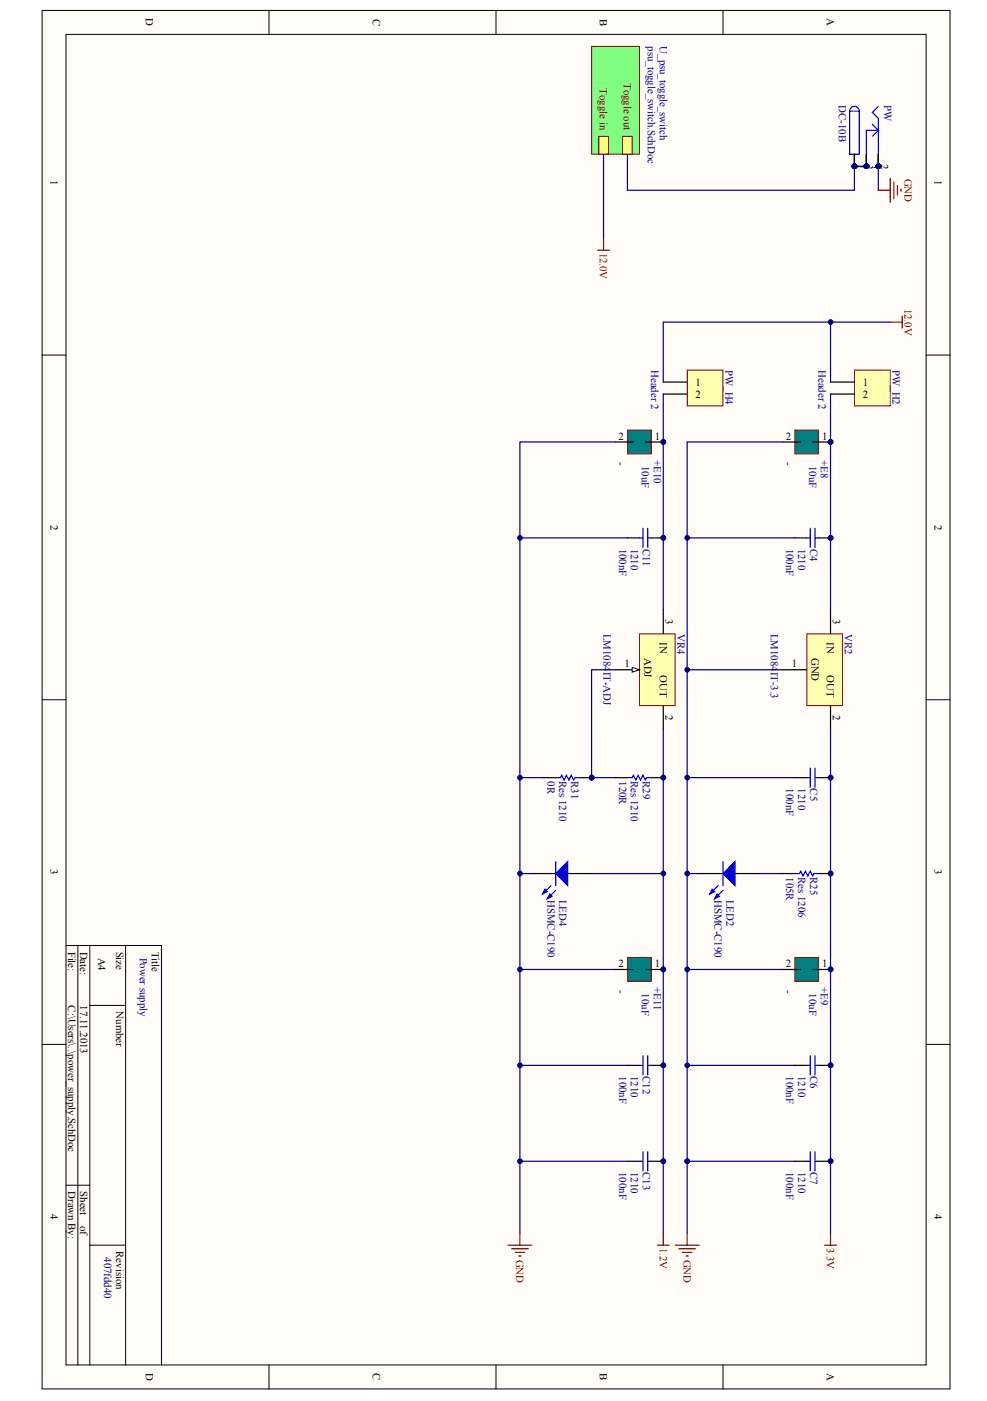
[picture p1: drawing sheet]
<svg xmlns="http://www.w3.org/2000/svg" width="202mm" height="287mm" viewBox="0 0 202 287" stroke-linecap="round" stroke-linejoin="round" font-family="sans-serif">
<g fill="#fffcf8" stroke="#000" stroke-width=".2">
<path d="M8.6 2.1h186v282.2h-186z"/>
<path d="M13.5 7h176.2v272.4h-176.2z"/>
</g>
<g fill="none" stroke="#000" stroke-width=".2">
<path d="M55.1 2.1v4.9M101.6 2.1v4.9M148.1 2.1v4.9M8.6 72.7h4.9M189.7 72.7h4.9M8.6 143.2h4.9M189.7 143.2h4.9M13.5 193.6h19.6v85.9M15.9 193.6v85.9M18.4 193.6v85.9M25.7 193.6v85.9M8.6 213.8h4.9"/>
<path d="M18.4 205.8h7.3M189.7 213.8h4.9M13.5 242.6h4.9M18.4 254.9h7.3M55.1 279.5v4.9M101.6 279.5v4.9M148.1 279.5v4.9"/>
</g>
<path d="M175 75.8h7.3v7.3h-7.3z" fill="#ffffb0" stroke="#800000" stroke-width=".2"/>
<path d="M170.1 78.2h4.9M170.1 80.7h4.9" fill="none" stroke="#000" stroke-width=".25"/>
<path d="M170.1 80.7v44.1M140.7 110.1h22.1M140.7 159.2h22.1M140.7 178.8h2.5M155.4 178.8h4.9M140.7 198.5h19.6M140.7 218.1h22.1" fill="none" stroke="#000080" stroke-width=".25"/>
<g fill="#000080" stroke="#000080" stroke-width=".2">
<circle cx="140.7" cy="218.1" r=".48"/>
<circle cx="140.7" cy="198.5" r=".48"/>
<circle cx="140.7" cy="159.2" r=".48"/>
<circle cx="140.7" cy="110.1" r=".48"/>
<circle cx="140.7" cy="178.8" r=".48"/>
</g>
<path d="M140.8 75.8h7.3v7.3h-7.3z" fill="#ffffb0" stroke="#800000" stroke-width=".2"/>
<path d="M135.8 78.2h4.9M135.8 80.7h4.9" fill="none" stroke="#000" stroke-width=".25"/>
<path d="M131 129.8h7.3v14.7h-7.3z" fill="#ffffb0" stroke="#800000" stroke-width=".2"/>
<path d="M126.1 137.1h4.8M135.8 124.8v5M135.8 144.5v4.9" fill="none" stroke="#000" stroke-width=".25"/>
<path d="M129.5 136.6l1.4 .5-1.4 .5z" fill="#fffcf8" stroke="#000" stroke-width=".2"/>
<path d="M135.8 80.7v44.1M106.5 110.1h22M106.5 159.2h4.9M106.5 178.8h2.4M121.2 178.8h14.6M106.5 198.5h19.6M106.5 218.1h22" fill="none" stroke="#000080" stroke-width=".25"/>
<g fill="#000080" stroke="#000080" stroke-width=".2">
<circle cx="106.5" cy="218.1" r=".48"/>
<circle cx="106.5" cy="198.5" r=".48"/>
<circle cx="106.5" cy="159.2" r=".48"/>
<circle cx="106.5" cy="110.1" r=".48"/>
<circle cx="135.9" cy="178.8" r=".48"/>
<circle cx="106.5" cy="178.8" r=".48"/>
</g>
<path d="M165.2 129.8h7.3v14.7h-7.3z" fill="#ffffb0" stroke="#800000" stroke-width=".2"/>
<g fill="none" stroke="#000" stroke-width=".25">
<path d="M175 31.6v2.4M177.4 31.6v2.4M179.9 31.6v2.4M128.5 110.1h2.4M133.4 110.1h2.4M162.8 110.1h2.4M167.6 110.1h2.5M160.3 137.1h4.9M170.1 124.8v5M111.4 159.2h2.4M118.7 159.2h2.5M126.1 159.2h2.4"/>
<path d="M133.4 159.2h2.4M162.8 159.2h2.4M167.6 159.2h2.5M170.1 144.5v4.9M108.9 178.8h4.9M116.3 178.8h4.9M143.2 178.8h4.9M150.5 178.8h4.9M160.3 178.8h2.5M167.6 178.8h2.5M128.5 218.1h2.4M133.4 218.1h2.4"/>
<path d="M162.8 218.1h2.4M167.6 218.1h2.5M128.5 237.7h2.4M133.4 237.7h2.4M162.8 237.7h2.4M167.6 237.7h2.5"/>
</g>
<path d="M123.6 31.6v17.2M128.5 31.6v7.3h46.5v-4.9h2.4M179.9 34v4.9M170.1 65.9v12.3M182.3 65.9h-46.5v12.3M126.1 90.5h-19.6v162M160.3 90.5h-19.6v147.2h22.1M126.1 137.1h-4.9v22.1h4.9M140.7 137.1h19.6M135.8 149.4v103.1M170.1 149.4v103.1M140.7 237.7v14.8" fill="none" stroke="#000080" stroke-width=".25"/>
<g fill="#000080" stroke="#000080" stroke-width=".2">
<circle cx="140.7" cy="137.1" r=".48"/>
<circle cx="121.2" cy="159.2" r=".48"/>
<circle cx="170.1" cy="65.9" r=".48"/>
<circle cx="140.7" cy="237.7" r=".48"/>
<circle cx="170.1" cy="110.1" r=".48"/>
<circle cx="170.1" cy="159.2" r=".48"/>
<circle cx="170.1" cy="218.1" r=".48"/>
<circle cx="170.1" cy="237.7" r=".48"/>
<circle cx="135.9" cy="110.1" r=".48"/>
<circle cx="135.9" cy="218.1" r=".48"/>
<circle cx="135.9" cy="237.7" r=".48"/>
<circle cx="135.9" cy="159.2" r=".48"/>
<circle cx="170.1" cy="178.8" r=".48"/>
</g>
<g fill="none" stroke="#00f" stroke-width=".25">
<path d="M174 22.7h2v8.9h-2zM174 22.7a.97 .97 0 0 1 1-.9 .97 .97 0 0 1 1 .9M178.7 25.4l1.2 1.3h-2.5v4.9M179.9 21.8l-1.2 1.2 1.2 1.2v7.4M179.9 26.7l-1.2 1.2M130.9 110.1h.8M131.7 108.2v3.9M132.7 110.1h.7M132.7 108.2v3.9M165.2 110.1h.7M165.9 108.2v3.9M166.9 108.2v3.9"/>
<path d="M166.9 110.1h.7M113.8 159.2h1l.2-.5 .5 1 .5-1 .5 1 .5-1 .5 1 .2-.5h1M128.5 159.2h1l.2-.5 .5 1 .5-1 .5 1 .5-1 .5 1 .2-.5h1M165.2 159.2h.7M165.9 157.2v4M166.9 157.2v4M166.9 159.2h.7M113.8 176.4v4.9M148.1 176.4v4.9M162.8 178.8h.9l.3-.5 .5 1 .5-1 .4 1 .5-1 .5 1 .3-.5h.9M112.8 181.3l-1.7 1.7M113.8 182.3l-1.7 1.7"/>
<path d="M147.1 181.3l-1.7 1.7M148.1 182.3l-1.7 1.7M130.9 218.1h.8M131.7 216.1v4M132.7 218.1h.7M132.7 216.1v4M165.2 218.1h.7M165.9 216.1v4M166.9 216.1v4M166.9 218.1h.7M130.9 237.7h.8M131.7 235.8v3.9"/>
<path d="M132.7 237.7h.7M132.7 235.8v3.9M165.2 237.7h.7M165.9 235.8v3.9M166.9 235.8v3.9M166.9 237.7h.7"/>
</g>
<g fill="none" stroke="#800000" stroke-width=".25">
<path d="M179.9 38.9h2.4M182.3 36.5v4.9M183.1 37.2v3.5M183.8 38v1.9M184.5 38.7v.5M122.4 51.2h2.4M123.6 48.8v2.4M182.3 65.9h2.5M184.8 64.7v2.5M104 254.9h4.9M104.8 255.6h3.4M105.5 256.4h2"/>
<path d="M106.2 257.1h.5M106.5 252.5v2.4M134.6 254.9h2.5M135.8 252.5v2.4M138.3 254.9h4.9M139 255.6h3.4M139.8 256.4h1.9M140.5 257.1h.5M140.7 252.5v2.4M168.9 254.9h2.4M170.1 252.5v2.4"/>
</g>
<g fill="#00f" stroke="#00f" stroke-width=".25">
<path d="M150.5 176.4v4.9l-2.4-2.5z"/>
<path d="M145.9 182l.5 .5-1 .5z"/>
<path d="M146.9 183l.4 .5-.9 .5z"/>
<path d="M116.3 176.4v4.9l-2.5-2.5z"/>
<path d="M111.6 182l.5 .5-1 .5z"/>
<path d="M112.6 183l.5 .5-1 .5z"/>
</g>
<path d="M121.2 9.5h9.7v22.1h-9.7z" fill="#80ff80" stroke="#800000" stroke-width=".2"/>
<g fill="#ffff80" stroke="#800000" stroke-width=".2">
<path d="M122.6 27.9h2v3.7h-2z" fill-rule="evenodd"/>
<path d="M127.5 27.9h2v3.7h-2z" fill-rule="evenodd"/>
</g>
<path d="M128.5 196h4.9v4.9h-4.9z" fill="#008080" stroke="#800000" stroke-width=".2"/>
<path d="M126.1 198.5h3.6M132.2 198.5h3.6" fill="none" stroke="#000" stroke-width=".25"/>
<circle cx="135.9" cy="198.5" r=".48" fill="#000080" stroke="#000080" stroke-width=".2"/>
<path d="M162.8 196h4.8v4.9h-4.8z" fill="#008080" stroke="#800000" stroke-width=".2"/>
<path d="M160.3 198.5h3.7M166.4 198.5h3.7" fill="none" stroke="#000" stroke-width=".25"/>
<circle cx="170.1" cy="198.5" r=".48" fill="#000080" stroke="#000080" stroke-width=".2"/>
<path d="M162.8 88h4.8v4.9h-4.8z" fill="#008080" stroke="#800000" stroke-width=".2"/>
<path d="M160.3 90.5h3.7M166.4 90.5h3.7" fill="none" stroke="#000" stroke-width=".25"/>
<g fill="#000080" stroke="#000080" stroke-width=".2">
<circle cx="170.1" cy="90.5" r=".48"/>
<circle cx="106.5" cy="237.7" r=".48"/>
</g>
<path d="M106.5 237.7h22" fill="none" stroke="#000080" stroke-width=".25"/>
<path d="M128.5 88h4.9v4.9h-4.9z" fill="#008080" stroke="#800000" stroke-width=".2"/>
<path d="M126.1 90.5h3.6M132.2 90.5h3.6" fill="none" stroke="#000" stroke-width=".25"/>
<circle cx="135.9" cy="90.5" r=".48" fill="#000080" stroke="#000080" stroke-width=".2"/>
<g font-size="2.2">
<text x="29.9" y="3.8" transform="rotate(90 29.9 3.8)">D</text>
<text x="76.4" y="3.8" transform="rotate(90 76.4 3.8)">C</text>
<text x="122.9" y="3.8" transform="rotate(90 122.9 3.8)">B</text>
<text x="169.3" y="3.8" transform="rotate(90 169.3 3.8)">A</text>
<text x="175.5" y="33.5" transform="rotate(90 175.5 33.5)">1</text>
<text x="177.9" y="33.5" transform="rotate(90 177.9 33.5)">3</text>
<text x="180.4" y="33.5" transform="rotate(90 180.4 33.5)">2</text>
<text x="10.3" y="36.9" transform="rotate(90 10.3 36.9)">1</text>
<text x="191.4" y="36.9" transform="rotate(90 191.4 36.9)">1</text>
<text x="142.5" y="79">1</text>
<text x="142.5" y="81.4">2</text>
<text x="176.7" y="79">1</text>
<text x="176.7" y="81.4">2</text>
<text x="126.7" y="90">2</text>
<text x="134.1" y="90">1</text>
<text x="160.9" y="90">2</text>
<text x="168.4" y="90">1</text>
<text x="10.3" y="107.4" transform="rotate(90 10.3 107.4)">2</text>
<text x="191.4" y="107.4" transform="rotate(90 191.4 107.4)">2</text>
<text x="135.1" y="131.5" transform="rotate(90 135.1 131.5)">IN</text>
<text x="136.3" y="126.7" transform="rotate(90 136.3 126.7)">3</text>
<text x="169.3" y="131.5" transform="rotate(90 169.3 131.5)">IN</text>
<text x="170.6" y="126.7" transform="rotate(90 170.6 126.7)">3</text>
<text x="127.9" y="136.6">1</text>
<text x="131.9" y="134.7" transform="rotate(90 131.9 134.7)">ADJ</text>
<text x="162.1" y="136.6">1</text>
<text x="166.2" y="134.7" transform="rotate(90 166.2 134.7)">GND</text>
<text x="135.1" y="138.2" transform="rotate(90 135.1 138.2)">OUT</text>
<text x="169.3" y="138.2" transform="rotate(90 169.3 138.2)">OUT</text>
<text x="136.3" y="146.4" transform="rotate(90 136.3 146.4)">2</text>
<text x="170.6" y="146.4" transform="rotate(90 170.6 146.4)">2</text>
<text x="10.3" y="178" transform="rotate(90 10.3 178)">3</text>
<text x="191.4" y="178" transform="rotate(90 191.4 178)">3</text>
<text x="14" y="194.8" transform="rotate(90 14 194.8)">File:</text>
<text x="16.4" y="194.8" transform="rotate(90 16.4 194.8)">Date:</text>
<text x="20.1" y="196" transform="rotate(90 20.1 196)">A4</text>
<text x="23.8" y="194.8" transform="rotate(90 23.8 194.8)">Size</text>
<text x="31.1" y="194.8" transform="rotate(90 31.1 194.8)">Title</text>
<text x="126.7" y="198">2</text>
<text x="134.1" y="198">1</text>
<text x="160.9" y="198">2</text>
<text x="168.4" y="198">1</text>
<text x="14" y="205.8" transform="rotate(90 14 205.8)">C:\Users\..\power_supply.SchDoc</text>
<text x="16.4" y="205.8" transform="rotate(90 16.4 205.8)">17.11.2013</text>
<text x="23.8" y="207.1" transform="rotate(90 23.8 207.1)">Number</text>
<text x="14" y="243.9" transform="rotate(90 14 243.9)">Drawn By:</text>
<text x="16.4" y="243.9" transform="rotate(90 16.4 243.9)">Sheet</text>
<text x="10.3" y="248.5" transform="rotate(90 10.3 248.5)">4</text>
<text x="16.4" y="250.9" transform="rotate(90 16.4 250.9)">of</text>
<text x="191.4" y="248.5" transform="rotate(90 191.4 248.5)">4</text>
<text x="23.8" y="256.1" transform="rotate(90 23.8 256.1)">Revision</text>
<text x="29.9" y="281.1" transform="rotate(90 29.9 281.1)">D</text>
<text x="76.4" y="281.2" transform="rotate(90 76.4 281.2)">C</text>
<text x="122.9" y="281.2" transform="rotate(90 122.9 281.2)">B</text>
<text x="169.3" y="281.1" transform="rotate(90 169.3 281.1)">A</text>
</g>
<g font-size="2.2" fill="#000080">
<text x="132.7" y="9.5" transform="rotate(90 132.7 9.5)">psu_toggle_switch.SchDoc</text>
<text x="135.1" y="9.5" transform="rotate(90 135.1 9.5)">U_psu_toggle_switch</text>
<text x="171.8" y="21.5" transform="rotate(90 171.8 21.5)">DC-10B</text>
<text x="181.1" y="21.5" transform="rotate(90 181.1 21.5)">PW</text>
<text x="133.4" y="75.8" transform="rotate(90 133.4 75.8)">Header 2</text>
<text x="148.6" y="75.8" transform="rotate(90 148.6 75.8)">PW_H4</text>
<text x="167.6" y="75.8" transform="rotate(90 167.6 75.8)">Header 2</text>
<text x="182.8" y="75.8" transform="rotate(90 182.8 75.8)">PW_H2</text>
<text x="126.5" y="94.6" transform="rotate(90 126.5 94.6)">-</text>
<text x="131.4" y="95.4" transform="rotate(90 131.4 95.4)">10uF</text>
<text x="133.9" y="94.1" transform="rotate(90 133.9 94.1)">+E10</text>
<text x="160.8" y="94.6" transform="rotate(90 160.8 94.6)">-</text>
<text x="165.7" y="95.4" transform="rotate(90 165.7 95.4)">10uF</text>
<text x="168.1" y="94.1" transform="rotate(90 168.1 94.1)">+E8</text>
<text x="126.8" y="112.3" transform="rotate(90 126.8 112.3)">100nF</text>
<text x="129.2" y="112.3" transform="rotate(90 129.2 112.3)">1210</text>
<text x="131.7" y="112.3" transform="rotate(90 131.7 112.3)">C11</text>
<text x="161" y="112.3" transform="rotate(90 161 112.3)">100nF</text>
<text x="163.5" y="112.3" transform="rotate(90 163.5 112.3)">1210</text>
<text x="165.9" y="112.3" transform="rotate(90 165.9 112.3)">C4</text>
<text x="123.6" y="129.8" transform="rotate(90 123.6 129.8)">LM1084IT-ADJ</text>
<text x="138.8" y="129.8" transform="rotate(90 138.8 129.8)">VR4</text>
<text x="157.9" y="129.8" transform="rotate(90 157.9 129.8)">LM1084IT-3.3</text>
<text x="173" y="129.8" transform="rotate(90 173 129.8)">VR2</text>
<text x="112.1" y="159.9" transform="rotate(90 112.1 159.9)">0R</text>
<text x="114.5" y="159.9" transform="rotate(90 114.5 159.9)">Res 1210</text>
<text x="117" y="159.9" transform="rotate(90 117 159.9)">R31</text>
<text x="126.8" y="159.9" transform="rotate(90 126.8 159.9)">120R</text>
<text x="129.2" y="159.9" transform="rotate(90 129.2 159.9)">Res 1210</text>
<text x="131.7" y="159.9" transform="rotate(90 131.7 159.9)">R29</text>
<text x="161" y="161.4" transform="rotate(90 161 161.4)">100nF</text>
<text x="163.5" y="161.4" transform="rotate(90 163.5 161.4)">1210</text>
<text x="165.9" y="161.4" transform="rotate(90 165.9 161.4)">C5</text>
<text x="161" y="179.6" transform="rotate(90 161 179.6)">105R</text>
<text x="163.5" y="179.6" transform="rotate(90 163.5 179.6)">Res 1206</text>
<text x="165.9" y="179.6" transform="rotate(90 165.9 179.6)">R25</text>
<text x="112.1" y="184.2" transform="rotate(90 112.1 184.2)">HSMC-C190</text>
<text x="114.5" y="184.2" transform="rotate(90 114.5 184.2)">LED4</text>
<text x="146.3" y="184.2" transform="rotate(90 146.3 184.2)">HSMC-C190</text>
<text x="148.8" y="184.2" transform="rotate(90 148.8 184.2)">LED2</text>
<text x="28.6" y="196" transform="rotate(90 28.6 196)">Power supply</text>
<text x="126.5" y="202.6" transform="rotate(90 126.5 202.6)">-</text>
<text x="131.4" y="203.4" transform="rotate(90 131.4 203.4)">10uF</text>
<text x="133.9" y="202.1" transform="rotate(90 133.9 202.1)">+E11</text>
<text x="160.8" y="202.6" transform="rotate(90 160.8 202.6)">-</text>
<text x="165.7" y="203.4" transform="rotate(90 165.7 203.4)">10uF</text>
<text x="168.1" y="202.1" transform="rotate(90 168.1 202.1)">+E9</text>
<text x="126.8" y="220.3" transform="rotate(90 126.8 220.3)">100nF</text>
<text x="129.2" y="220.3" transform="rotate(90 129.2 220.3)">1210</text>
<text x="131.7" y="220.3" transform="rotate(90 131.7 220.3)">C12</text>
<text x="161" y="220.3" transform="rotate(90 161 220.3)">100nF</text>
<text x="163.5" y="220.3" transform="rotate(90 163.5 220.3)">1210</text>
<text x="165.9" y="220.3" transform="rotate(90 165.9 220.3)">C6</text>
<text x="126.8" y="239.9" transform="rotate(90 126.8 239.9)">100nF</text>
<text x="129.2" y="239.9" transform="rotate(90 129.2 239.9)">1210</text>
<text x="131.7" y="239.9" transform="rotate(90 131.7 239.9)">C13</text>
<text x="161" y="239.9" transform="rotate(90 161 239.9)">100nF</text>
<text x="163.5" y="239.9" transform="rotate(90 163.5 239.9)">1210</text>
<text x="165.9" y="239.9" transform="rotate(90 165.9 239.9)">C7</text>
<text x="21.3" y="257.4" transform="rotate(90 21.3 257.4)">407fdd40</text>
</g>
<g font-size="2.2" fill="#800000">
<text x="127.8" y="17" transform="rotate(90 127.8 17)">Toggle out</text>
<text x="122.9" y="18.1" transform="rotate(90 122.9 18.1)">Toggle in</text>
<text x="185.2" y="36.5" transform="rotate(90 185.2 36.5)">GND</text>
<text x="122.9" y="51.7" transform="rotate(90 122.9 51.7)">12.0V</text>
<text x="185.2" y="63.2" transform="rotate(90 185.2 63.2)">12.0V</text>
<text x="105.7" y="257.9" transform="rotate(90 105.7 257.9)">GND</text>
<text x="135.1" y="255.4" transform="rotate(90 135.1 255.4)">1.2V</text>
<text x="140" y="257.9" transform="rotate(90 140 257.9)">GND</text>
<text x="169.3" y="255.4" transform="rotate(90 169.3 255.4)">3.3V</text>
</g>
<g font-size="1.4" fill="#000080">
<text x="174.7" y="31.5" transform="rotate(90 174.7 31.5)">IPW01A</text>
<text x="177.2" y="31.5" transform="rotate(90 177.2 31.5)">IPW03A</text>
<text x="179.6" y="31.5" transform="rotate(90 179.6 31.5)">IPW02A</text>
</g>
</svg>
